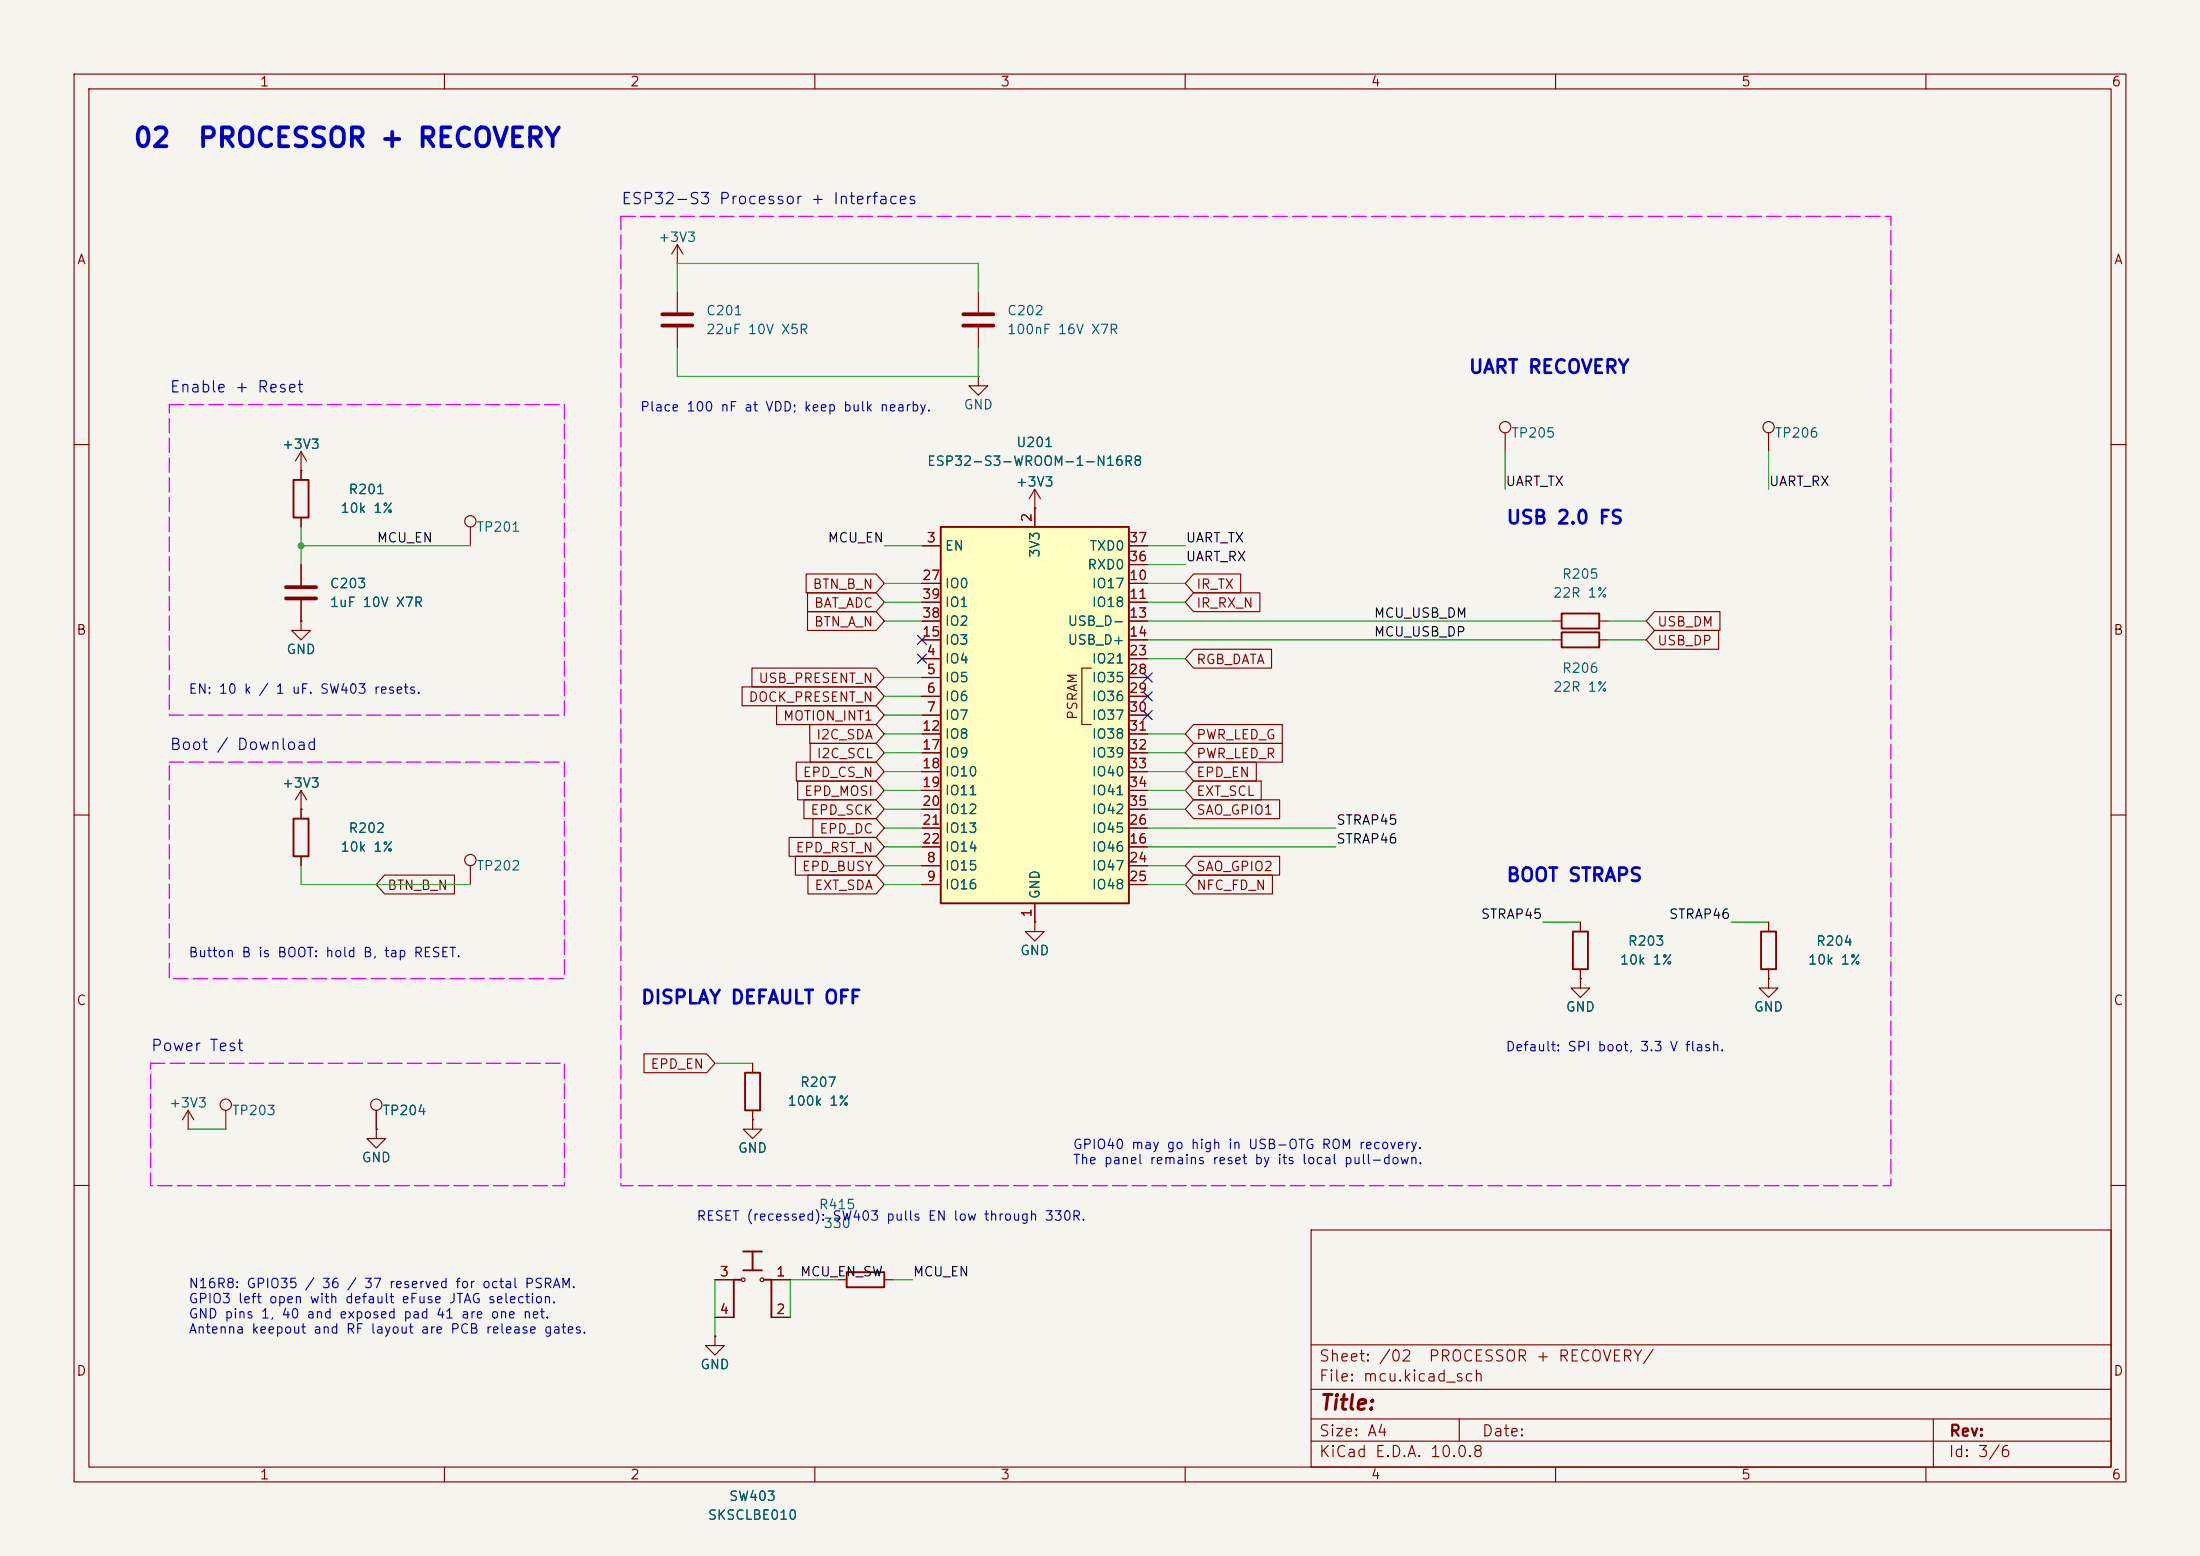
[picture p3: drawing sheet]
<svg xmlns="http://www.w3.org/2000/svg" width="297mm" height="210mm" viewBox="0 0 297 210" stroke-linecap="round" stroke-linejoin="round" font-family="sans-serif">
<path d="M0 0h297v210h-297z" fill="#f5f4ef" stroke="#f5f4ef" stroke-width=".14"/>
<g fill="none" stroke="#840000" stroke-width=".15">
<path d="M10 10h277v190h-277zM12 12h273v186h-273zM60 10v2M110 10v2M160 10v2M210 10v2M260 10v2M91.4 35.6h.1M91.4 33v2.6M91.4 39.4v2.8M91.4 33l-.7 1.3M91.4 33l.8 1.3"/>
<path d="M91.4 44.2v2.8M132.1 50.8v1.3h1.2l-1.2 1.2-1.3-1.2h1.3M132.1 50.8h.1M203.2 58.4v2.6M238.8 58.4v2.6M10 60h2M40.6 63.5h.1M40.6 61l-.7 1.2M40.6 61l.8 1.2M40.6 61v3.8M40.6 69.9v1.2M40.6 76.2v2.8"/>
<path d="M63.5 71.1v2.6M139.7 68.6h.1M139.7 66l-.8 1.3M139.7 66l.8 1.3M139.7 66v2.6M285 60h2M40.6 83.8v1.3h1.3l-1.3 1.3-1.2-1.3h1.2M40.6 83.8h.1M40.6 81v2.8M209.5 86.4h1.3M209.5 83.8h1.3M215.9 86.4h1.3"/>
<path d="M215.9 83.8h1.3M10 110h2M40.6 109.2h.1M40.6 106.7v3.8M40.6 115.6v1.2M40.6 106.7l-.7 1.3M40.6 106.7l.8 1.3M63.5 116.8v2.6M285 110h2M139.7 124.5v1.2h1.3l-1.3 1.3-1.3-1.3h1.3M139.7 124.5h.1M213.4 132.1v1.3h1.2l-1.2 1.2-1.3-1.2h1.3"/>
<path d="M213.4 132.1h.1M213.4 124.5v1.2M213.4 130.8v1.3M238.8 132.1v1.3h1.2l-1.2 1.2-1.3-1.2h1.3M238.8 132.1h.1M238.8 124.5v1.2M238.8 130.8v1.3M25.4 152.4h.1M25.4 149.9l-.8 1.2M25.4 149.9l.8 1.2M25.4 149.9v2.5M30.5 149.9v2.5"/>
<path d="M50.8 152.4v1.3h1.3l-1.3 1.2-1.3-1.2h1.3M50.8 152.4h.1M50.8 149.9v2.5M101.6 151.1v1.3h1.3l-1.3 1.3-1.3-1.3h1.3M101.6 151.1h.1M101.6 143.5v1.3M101.6 149.9v1.2M10 160h2M96.5 172.7h2.6M96.5 177.8h2.6M104.1 172.7h2.6M104.1 177.8h2.6"/>
<path d="M113 172.7h1.3M119.4 172.7h1.2M177 166h108v32h-108zM285 160h2M60 198v2M96.5 180.3v1.3h1.3l-1.3 1.3-1.3-1.3h1.3M96.5 180.3h.1M110 198v2M160 198v2M177 194.5h108M177 191.5h108M177 187.5h108"/>
<path d="M177 181.5h108M197 191.5v3M210 198v2M260 198v2M261 191.5v6.5"/>
<circle cx="203.2" cy="57.7" r=".76"/>
<circle cx="238.8" cy="57.7" r=".76"/>
<circle cx="63.5" cy="70.4" r=".76"/>
<circle cx="63.5" cy="116.1" r=".76"/>
<circle cx="30.5" cy="149.1" r=".76"/>
<circle cx="50.8" cy="149.1" r=".76"/>
<circle cx="100.3" cy="172.7" r=".25"/>
<circle cx="102.9" cy="172.7" r=".25"/>
</g>
<g fill="none" stroke="#840000" stroke-width=".25">
<path d="M39.6 64.8h2.1v5.1h-2.1zM210.8 85.3h5.1v2.1h-5.1zM210.8 82.8h5.1v2h-5.1zM39.6 110.5h2.1v5.1h-2.1zM212.3 125.7h2.1v5.1h-2.1zM237.7 125.7h2.1v5.1h-2.1zM100.6 144.8h2v5.1h-2zM100.1 172.7h-1v5.1M100.3 168.9h2.6M100.3 171.5h2.6M101.6 168.9v2.6M103.1 172.7h1v5.1"/>
<path d="M114.3 171.7h5.1v2h-5.1z"/>
</g>
<path d="M89.4 42.4h4.1M89.4 43.9h4.1M38.6 79.2h4.1M38.6 80.8h4.1" fill="none" stroke="#840000" stroke-width=".51"/>
<path d="M127 71.1h25.4v50.8h-25.4z" fill="#ffffc2"/>
<path d="M127 71.1h25.4v50.8h-25.4z" fill="none" stroke="#840000" stroke-width=".25"/>
<g fill="none" stroke="#840000" stroke-width=".15">
<path d="M132.1 39.4v2.8M132.1 44.2v2.8M40.6 63.5h.1M40.6 63.5v1.3M40.6 69.9v1.2M40.6 76.2v2.8M108.8 77.5h9.5l1.1 1.2-1.1 1.3h-9.5zM124.5 73.7h2.5M124.5 78.7h2.5M139.7 68.6h.1M139.7 68.6v2.5M152.4 73.7h2.5"/>
<path d="M152.4 78.7h2.5M152.4 76.2h2.5M161.1 77.5h6.4v2.5h-6.4l-1.1-1.3zM40.6 83.8h.1M40.6 81v2.8M100.2 92.7h18.1l1.1 1.3-1.1 1.3h-18.1zM101.5 90.2h16.8l1.1 1.2-1.1 1.3h-16.8zM104.8 95.2h13.5l1.1 1.3-1.1 1.3h-13.5zM109 82.5h9.3l1.1 1.3-1.1 1.3h-9.3zM109 80h9.3l1.1 1.3-1.1 1.3h-9.3zM109.3 97.8h9l1.1 1.3-1.1 1.2h-9zM124.5 88.9h2.5"/>
<path d="M124.5 91.4h2.5M124.5 94h2.5M124.5 96.5h2.5M124.5 81.3h2.5M124.5 99.1h2.5M124.5 83.8h2.5M124.5 86.4h2.5M147.3 90.2h-1.3v7.6h1.3M152.4 88.9h2.5M152.4 91.4h2.5M152.4 94h2.5M152.4 96.5h2.5"/>
<path d="M152.4 81.3h2.5M152.4 99.1h2.5M152.4 83.8h2.5M152.4 86.4h2.5M161.1 87.6h10.6v2.6h-10.6l-1.1-1.3zM161.1 80h9v2.6h-9l-1.1-1.3zM161.1 97.8h12v2.5h-12l-1.1-1.2zM223.4 82.5h8.8v2.6h-8.8l-1.2-1.3zM223.4 85.1h8.6v2.5h-8.6l-1.2-1.2zM40.6 109.2h.1M40.6 109.2v1.3M40.6 115.6v1.2"/>
<path d="M51.9 118.1h9.4v2.6h-9.4l-1.1-1.3zM106.5 113h11.8l1.1 1.3-1.1 1.3h-11.8zM107.4 115.6h10.9l1.1 1.2-1.1 1.3h-10.9zM107.5 102.9h10.8l1.1 1.2-1.1 1.3h-10.8zM107.7 105.4h10.6l1.1 1.3-1.1 1.3h-10.6zM108.5 107.9h9.8l1.1 1.3-1.1 1.3h-9.8zM109.1 118.1h9.2l1.1 1.3-1.1 1.3h-9.2zM109.4 100.3h8.9l1.1 1.3-1.1 1.3h-8.9zM109.7 110.5h8.6l1.1 1.3-1.1 1.2h-8.6zM124.5 116.8h2.5M124.5 119.4h2.5M124.5 114.3h2.5"/>
<path d="M124.5 101.6h2.5M124.5 104.1h2.5M124.5 106.7h2.5M124.5 109.2h2.5M124.5 111.8h2.5M152.4 116.8h2.5M152.4 119.4h2.5M152.4 114.3h2.5M152.4 101.6h2.5M152.4 104.1h2.5M152.4 106.7h2.5M152.4 109.2h2.5"/>
<path d="M152.4 111.8h2.5M161.1 107.9h11.6v2.6h-11.6l-1.1-1.3zM161.1 105.4h9.2v2.6h-9.2l-1.1-1.3zM161.1 118.1h10.7v2.6h-10.7l-1.1-1.3zM161.1 115.6h11.6v2.5h-11.6l-1.1-1.3zM161.1 100.3h12v2.6h-12l-1.1-1.3zM161.1 102.9h8.5v2.5h-8.5l-1.1-1.3zM139.7 124.5h.1M139.7 121.9v2.6M213.4 132.1h.1M213.4 124.5v1.2M213.4 130.8v1.3"/>
<path d="M238.8 132.1h.1M238.8 124.5v1.2M238.8 130.8v1.3M50.8 152.4h.1M50.8 149.9v2.5M86.9 142.2h8.5l1.1 1.3-1.1 1.3h-8.5zM101.6 151.1h.1M101.6 143.5v1.3M101.6 149.9v1.2M96.5 172.7h2.6M96.5 177.8h2.6M104.1 172.7h2.6"/>
<path d="M104.1 177.8h2.6M96.5 180.3h.1"/>
</g>
<path d="M130 42.4h4.1M130 43.9h4.1" fill="none" stroke="#840000" stroke-width=".51"/>
<g fill="none" stroke="#009600" stroke-width=".15">
<path d="M91.4 39.4v-3.8h40.7v3.8M91.4 47v3.8h40.7v-3.8M40.6 73.7h22.9M40.6 71.1v5.1M119.4 73.7h5.1M119.4 78.7h5.1M154.9 73.7h5.1M154.9 78.7h5.1M154.9 76.2h5.1M203.2 61v5M238.8 61v5M119.4 83.8h5.1"/>
<path d="M119.4 94h5.1M119.4 96.5h5.1M119.4 99.1h5.1M119.4 81.3h5.1M119.4 91.4h5.1M154.9 86.4h54.6M154.9 83.8h54.6M154.9 99.1h5.1M154.9 81.3h5.1M154.9 88.9h5.1M217.2 86.4h5M217.2 83.8h5"/>
<path d="M40.6 116.8v2.6h22.9M119.4 119.4h5.1M119.4 111.8h5.1M119.4 114.3h5.1M119.4 109.2h5.1M119.4 116.8h5.1M119.4 106.7h5.1M119.4 104.1h5.1M119.4 101.6h5.1M154.9 119.4h5.1M154.9 111.8h25.4M154.9 114.3h25.4"/>
<path d="M154.9 109.2h5.1M154.9 116.8h5.1M154.9 106.7h5.1M154.9 104.1h5.1M154.9 101.6h5.1M208.3 124.5h5.1M233.7 124.5h5.1M25.4 152.4h5.1M96.5 143.5h5.1M96.5 172.7v7.6M113 172.7h-6.3v5.1M120.6 172.7h2.6"/>
</g>
<path d="M123.9 88.3l1.2 1.2M123.9 85.8l1.2 1.2M125.1 88.3l-1.2 1.2M125.1 85.8l-1.2 1.2M154.3 95.9l1.2 1.2M154.3 93.4l1.2 1.2M154.3 90.8l1.2 1.2M155.5 95.9l-1.2 1.2M155.5 93.4l-1.2 1.2M155.5 90.8l-1.2 1.2" fill="none" stroke="#000084" stroke-width=".15"/>
<path d="M83.8 29.2h171.5v130.8h-171.5zM22.9 54.6h53.3v41.9h-53.3zM22.9 102.9h53.3v29.2h-53.3zM20.3 143.5h55.9v16.5h-55.9z" fill="none" stroke="#e600ff" stroke-width=".18" stroke-dasharray="2 .7"/>
<circle cx="40.6" cy="73.7" r=".46" fill="#009600"/>
<g font-size="2.5" fill="#0000c2">
<text x="17.9" y="20.5">02</text>
<text x="26.6" y="20.5">PROCESSOR + RECOVERY</text>
</g>
<text font-size="2" fill="#840000" x="178" y="190.8">Title:</text>
<g font-size="1.8" fill="#0000c2">
<text x="198.2" y="50.9">UART RECOVERY</text>
<text x="203.3" y="71.2">USB 2.0 FS</text>
<text x="203.3" y="119.4">BOOT STRAPS</text>
<text x="86.4" y="135.9">DISPLAY DEFAULT OFF</text>
</g>
<g font-size="1.5" fill="#0000c2">
<text x="83.8" y="28">ESP32-S3 Processor + Interfaces</text>
<text x="22.8" y="53.4">Enable + Reset</text>
<text x="22.8" y="101.6">Boot / Download</text>
<text x="20.3" y="142.3">Power Test</text>
</g>
<g font-size="1.5" fill="#840000">
<text x="178" y="184.1">Sheet: /02</text>
<text x="192.7" y="184.1">PROCESSOR + RECOVERY/</text>
<text x="178" y="186.8">File: mcu.kicad_sch</text>
<text x="178" y="197">KiCad E.D.A. 10.0.8</text>
<text x="178" y="194.2">Size: A4</text>
<text x="200" y="194.2">Date:</text>
<text x="263" y="197">Id: 3/6</text>
<text x="263" y="194.2">Rev:</text>
</g>
<g font-size="1.3" fill="#840000">
<text x="35" y="12">1</text>
<text x="85" y="12">2</text>
<text x="135" y="12">3</text>
<text x="185" y="12">4</text>
<text x="235" y="12">5</text>
<text x="285" y="12">6</text>
<text x="10.3" y="36">A</text>
<text x="285.3" y="36">A</text>
<text x="109.6" y="79.8">BTN_B_N</text>
<text x="109.8" y="82.3">BAT_ADC</text>
<text x="161.4" y="82.3">IR_RX_N</text>
<text x="161.4" y="79.8">IR_TX</text>
<text x="10.2" y="86">B</text>
<text x="109.8" y="84.9">BTN_A_N</text>
<text x="161.4" y="90">RGB_DATA</text>
<text x="223.7" y="84.9">USB_DM</text>
<text x="223.7" y="87.4">USB_DP</text>
<text x="285.2" y="86">B</text>
<text x="101" y="95">DOCK_PRESENT_N</text>
<text x="102.3" y="92.5">USB_PRESENT_N</text>
<text x="105.6" y="97.6">MOTION_INT1</text>
<text x="110.1" y="100.1">I2C_SDA</text>
<text x="145.7" y="97.3" transform="rotate(-90 145.7 97.3)">PSRAM</text>
<text x="161.4" y="100.1">PWR_LED_G</text>
<text x="108.3" y="105.2">EPD_CS_N</text>
<text x="108.5" y="107.7">EPD_MOSI</text>
<text x="110.2" y="102.7">I2C_SCL</text>
<text x="161.4" y="107.7">EXT_SCL</text>
<text x="161.4" y="102.7">PWR_LED_R</text>
<text x="161.4" y="105.2">EPD_EN</text>
<text x="109.3" y="110.3">EPD_SCK</text>
<text x="110.5" y="112.8">EPD_DC</text>
<text x="161.4" y="110.3">SAO_GPIO1</text>
<text x="107.3" y="115.4">EPD_RST_N</text>
<text x="108.2" y="117.9">EPD_BUSY</text>
<text x="161.4" y="117.9">SAO_GPIO2</text>
<text x="52.2" y="120.4">BTN_B_N</text>
<text x="109.9" y="120.4">EXT_SDA</text>
<text x="161.4" y="120.4">NFC_FD_N</text>
<text x="10.2" y="136">C</text>
<text x="285.2" y="136">C</text>
<text x="87.7" y="144.6">EPD_EN</text>
<text x="10.2" y="186">D</text>
<text x="285.2" y="186">D</text>
<text x="35" y="200">1</text>
<text x="85" y="200">2</text>
<text x="135" y="200">3</text>
<text x="185" y="200">4</text>
<text x="235" y="200">5</text>
<text x="285" y="200">6</text>
</g>
<g font-size="1.3" fill="#006464">
<text x="88.8" y="33">+3V3</text>
<text x="95.2" y="42.9">C201</text>
<text x="95.2" y="45.4">22uF 10V X5R</text>
<text x="135.9" y="42.9">C202</text>
<text x="135.9" y="45.4">100nF 16V X7R</text>
<text x="130" y="55.6">GND</text>
<text x="203.9" y="59.4">TP205</text>
<text x="239.5" y="59.4">TP206</text>
<text x="38" y="60.9">+3V3</text>
<text x="125.1" y="63.2">ESP32-S3-WROOM-1-N16R8</text>
<text x="137" y="66">+3V3</text>
<text x="137.1" y="60.7">U201</text>
<text x="45.9" y="69.5">10k 1%</text>
<text x="47" y="67">R201</text>
<text x="64.2" y="72.1">TP201</text>
<text x="127.5" y="74.6">EN</text>
<text x="140.7" y="75.4" transform="rotate(-90 140.7 75.4)">3V3</text>
<text x="146.7" y="77.2">RXD0</text>
<text x="147" y="74.6">TXD0</text>
<text x="44.4" y="79.7">C203</text>
<text x="44.4" y="82.2">1uF 10V X7R</text>
<text x="127.5" y="79.7">IO0</text>
<text x="127.5" y="82.2">IO1</text>
<text x="147.3" y="79.7">IO17</text>
<text x="147.3" y="82.2">IO18</text>
<text x="209.6" y="81">22R 1%</text>
<text x="210.8" y="78.4">R205</text>
<text x="38.6" y="88.6">GND</text>
<text x="127.5" y="89.9">IO4</text>
<text x="127.5" y="87.3">IO3</text>
<text x="127.5" y="84.8">IO2</text>
<text x="144" y="84.8">USB_D-</text>
<text x="144" y="87.3">USB_D+</text>
<text x="147.3" y="89.9">IO21</text>
<text x="127.5" y="92.4">IO5</text>
<text x="127.5" y="94.9">IO6</text>
<text x="147.3" y="92.4">IO35</text>
<text x="147.3" y="94.9">IO36</text>
<text x="209.6" y="93.7">22R 1%</text>
<text x="210.8" y="91.1">R206</text>
<text x="127.5" y="97.5">IO7</text>
<text x="127.5" y="100">IO8</text>
<text x="147.3" y="97.5">IO37</text>
<text x="147.3" y="100">IO38</text>
<text x="38" y="106.6">+3V3</text>
<text x="127.5" y="102.6">IO9</text>
<text x="127.5" y="105.1">IO10</text>
<text x="127.5" y="107.6">IO11</text>
<text x="147.3" y="102.6">IO39</text>
<text x="147.3" y="105.1">IO40</text>
<text x="147.3" y="107.6">IO41</text>
<text x="47" y="112.7">R202</text>
<text x="127.5" y="110.2">IO12</text>
<text x="127.5" y="112.7">IO13</text>
<text x="147.3" y="112.7">IO45</text>
<text x="147.3" y="110.2">IO42</text>
<text x="45.9" y="115.3">10k 1%</text>
<text x="64.2" y="117.8">TP202</text>
<text x="127.5" y="117.8">IO15</text>
<text x="127.5" y="115.3">IO14</text>
<text x="147.3" y="115.3">IO46</text>
<text x="147.3" y="117.8">IO47</text>
<text x="127.5" y="120.3">IO16</text>
<text x="140.7" y="121.4" transform="rotate(-90 140.7 121.4)">GND</text>
<text x="147.3" y="120.3">IO48</text>
<text x="137.6" y="129.2">GND</text>
<text x="218.6" y="130.5">10k 1%</text>
<text x="219.7" y="128">R203</text>
<text x="244" y="130.5">10k 1%</text>
<text x="245.1" y="128">R204</text>
<text x="211.3" y="136.9">GND</text>
<text x="236.7" y="136.9">GND</text>
<text x="22.7" y="149.8">+3V3</text>
<text x="106.2" y="149.6">100k 1%</text>
<text x="107.9" y="147">R207</text>
<text x="31.2" y="150.8">TP203</text>
<text x="51.5" y="150.8">TP204</text>
<text x="99.5" y="155.9">GND</text>
<text x="48.7" y="157.2">GND</text>
<text x="110.5" y="163.5">R415</text>
<text x="111.1" y="166.1">330</text>
<text x="94.5" y="185.1">GND</text>
<text x="98.3" y="202.9">SW403</text>
<text x="95.5" y="205.4">SKSCLBE010</text>
</g>
<g font-size="1.3" fill="#0000c2">
<text x="86.3" y="55.9">Place 100 nF at VDD; keep bulk nearby.</text>
<text x="25.4" y="94">EN: 10 k / 1 uF. SW403 resets.</text>
<text x="25.4" y="129.5">Button B is BOOT: hold B, tap RESET.</text>
<text x="203.2" y="142.2">Default: SPI boot, 3.3 V flash.</text>
<text x="144.8" y="155.4">GPIO40 may go high in USB-OTG ROM recovery.</text>
<text x="144.8" y="157.5">The panel remains reset by its local pull-down.</text>
<text x="94" y="165.1">RESET (recessed): SW403 pulls EN low through 330R.</text>
<text x="25.4" y="174.2">N16R8: GPIO35 / 36 / 37 reserved for octal PSRAM.</text>
<text x="25.4" y="176.2">GPIO3 left open with default eFuse JTAG selection.</text>
<text x="25.4" y="178.3">GND pins 1, 40 and exposed pad 41 are one net.</text>
<text x="25.4" y="180.3">Antenna keepout and RF layout are PCB release gates.</text>
</g>
<g font-size="1.3" fill="#0f0f0f">
<text x="203.2" y="65.9">UART_TX</text>
<text x="238.7" y="65.9">UART_RX</text>
<text x="50.8" y="73.5">MCU_EN</text>
<text x="111.7" y="73.5">MCU_EN</text>
<text x="160" y="76.1">UART_RX</text>
<text x="160" y="73.5">UART_TX</text>
<text x="185.4" y="83.7">MCU_USB_DM</text>
<text x="185.4" y="86.2">MCU_USB_DP</text>
<text x="180.3" y="111.6">STRAP45</text>
<text x="180.3" y="114.2">STRAP46</text>
<text x="199.8" y="124.3">STRAP45</text>
<text x="225.2" y="124.3">STRAP46</text>
<text x="107.9" y="172.6">MCU_EN_SW</text>
<text x="123.2" y="172.6">MCU_EN</text>
</g>
<g font-size="1.3" fill="#a90000">
<text x="139.6" y="70.6" transform="rotate(-90 139.6 70.6)">2</text>
<text x="125" y="73.5">3</text>
<text x="152.3" y="76.1">36</text>
<text x="152.3" y="73.5">37</text>
<text x="124.4" y="78.6">27</text>
<text x="124.4" y="83.7">38</text>
<text x="124.4" y="81.1">39</text>
<text x="152.3" y="78.6">10</text>
<text x="152.3" y="81.1">11</text>
<text x="152.3" y="83.7">13</text>
<text x="124.4" y="86.2">15</text>
<text x="125" y="88.8">4</text>
<text x="152.3" y="86.2">14</text>
<text x="152.3" y="88.8">23</text>
<text x="125" y="91.3">5</text>
<text x="125" y="93.8">6</text>
<text x="152.3" y="91.3">28</text>
<text x="152.3" y="93.8">29</text>
<text x="124.4" y="98.9">12</text>
<text x="124.4" y="101.5">17</text>
<text x="125" y="96.4">7</text>
<text x="152.3" y="96.4">30</text>
<text x="152.3" y="98.9">31</text>
<text x="152.3" y="101.5">32</text>
<text x="124.4" y="104">18</text>
<text x="124.4" y="106.5">19</text>
<text x="152.3" y="104">33</text>
<text x="152.3" y="106.5">34</text>
<text x="124.4" y="109.1">20</text>
<text x="124.4" y="111.6">21</text>
<text x="152.3" y="111.6">26</text>
<text x="152.3" y="109.1">35</text>
<text x="124.4" y="114.2">22</text>
<text x="125" y="116.7">8</text>
<text x="125" y="119.2">9</text>
<text x="152.3" y="114.2">16</text>
<text x="152.3" y="116.7">24</text>
<text x="152.3" y="119.2">25</text>
<text x="139.6" y="123.9" transform="rotate(-90 139.6 123.9)">1</text>
<text x="97.1" y="172.6">3</text>
<text x="104.7" y="172.6">1</text>
<text x="97.1" y="177.7">4</text>
<text x="104.7" y="177.7">2</text>
</g>
</svg>
